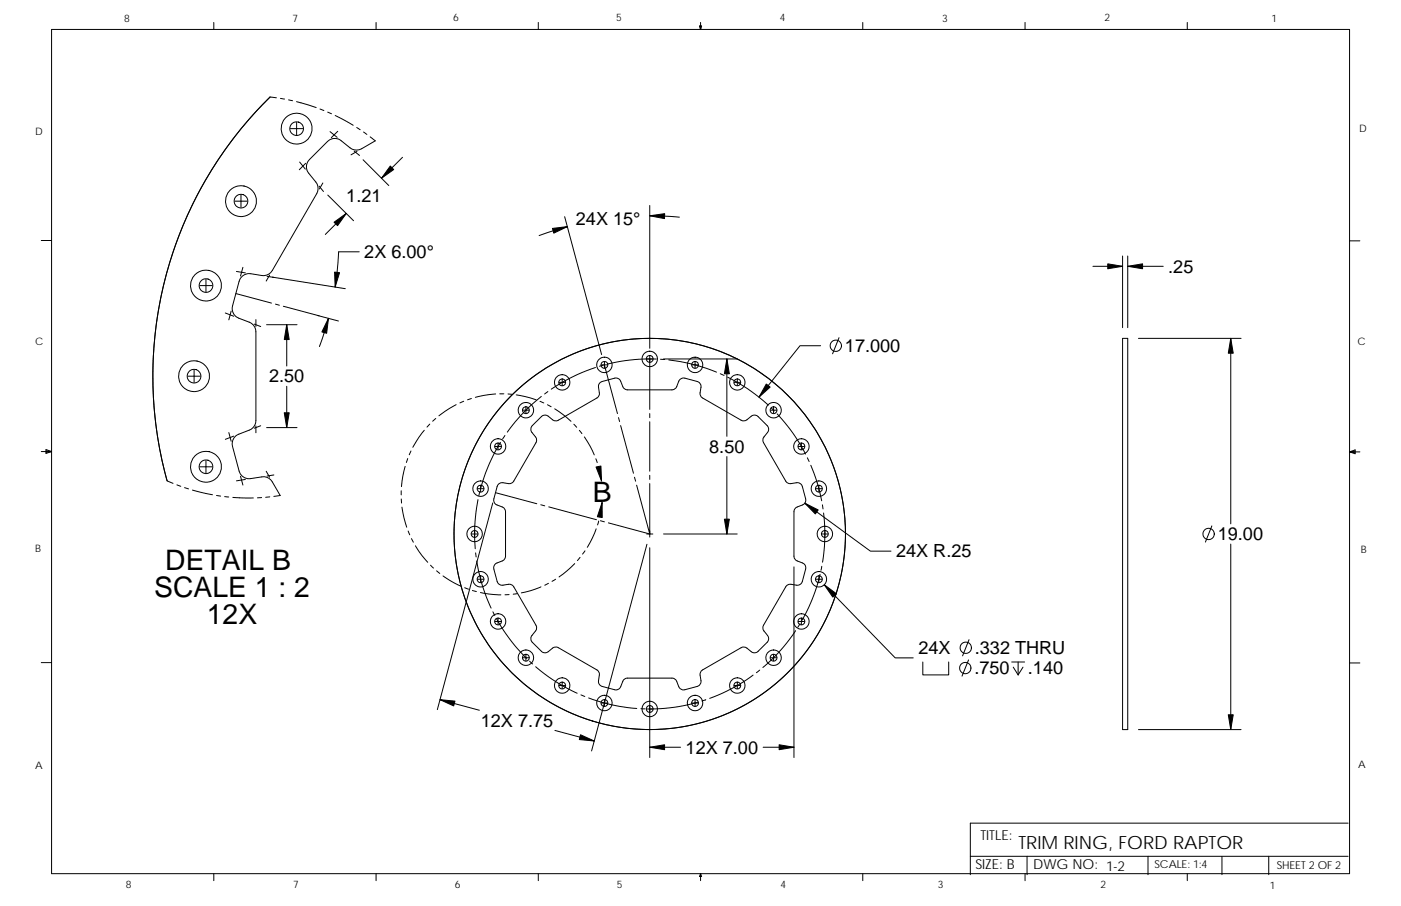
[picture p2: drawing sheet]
<svg xmlns="http://www.w3.org/2000/svg" width="432mm" height="279mm" viewBox="0 0 432 279" stroke-linecap="round" stroke-linejoin="round" font-family="sans-serif">
<g fill="none" stroke="#000" stroke-width=".31">
<path d="M15.9 9.1h400v260.3h-400zM65.9 6.9v2.2M115.9 6.9v2.2M165.9 6.9v2.2M215.6 8h.6l-.3 1.1zM215.7 8l.2 1.1M215.9 6.9v2.2M216 8l-.1 1.1M265.9 6.9v2.2M315.9 6.9v2.2M365.9 6.9v2.2M83.2 29.9a120.6 120.6 0 0 0-31.7 118.4"/>
<path d="M83.2 29.9a120.5 120.5 0 0 0-31.7 118.4M83.2 29.9l2 .3M86.4 30.4l1.3 .1M88.9 30.8l1.3 .3M89.5 39.7h3.8M91.4 31.3l6.1 1.9M91.4 37.8v3.8M98.6 33.6l1.2 .5M101 34.6l1.2 .5M103.3 35.6l5.6 3M109.9 39.3l1.1 .7M92.4 50l1.7 2.2"/>
<path d="M94.2 50.4l-2 1.9M98.4 57.4l1.3 1.7M99.5 56.4l-1.1 1.9M101.7 40.6l2.2 1.8M104.1 40.5l-2 2M109.2 46.6l1.6 1.3M110 46.7l-1.8 1.1M111.9 49.3l7.9 7.9M112.1 40.7l1 .7M114.1 42.2l1.6 1.2-4.2 2.5a3.2 3.2 0 0 1-3.6-.3l-2.7-2.2a3.1 3.1 0 0 0-4.3 .2l-5.5 5.6a3.2 3.2 0 0 0-.2 4.2l2.1 2.7a3.2 3.2 0 0 1 .3 3.6l-13.7 23.7a3.2 3.2 0 0 1-3.2 1.6l-3.4-.6a3.2 3.2 0 0 0-3.6 2.3l-2 7.6a3.2 3.2 0 0 0 1.9 3.8l3.2 1.3a3.2 3.2 0 0 1 2.1 2.9v27.4a3.2 3.2 0 0 1-2.1 3l-3.2 1.2a3.2 3.2 0 0 0-1.9 3.8l2 7.6a3.2 3.2 0 0 0 3.6 2.3l3.4-.5a3.1 3.1 0 0 1 3.2 1.5l2.5 4.2-2 .3M124.1 48.5l-6.5 6.5M12.7 74.2h3.2"/>
<path d="M72.4 62h3.8M74.3 60.1v3.8M101 60.2l8 7.9M106.7 65.8l-6.4 6.5M110.7 77.7h-6.3l-1.1 10.8M174 66.8l11.4 42.5M174.9 69.9l-8.7 2.7M200.3 66.5l9.1 .5M200.3 63.4v44M346 79v22M347.6 79v22M415.9 74.3h3.2"/>
<path d="M61.6 88.1h3.8M63.5 86.2v3.8M69.4 96.5l2.7 1M71.2 95.9l-.7 2.7M72.7 90.5l11 3M72.9 83.7l2.7 .5M74.9 82.4l-.8 2.7M78.4 99.9l1.9 .8M78.9 98.6v2.1M82.3 85.2l2.1 .4M83.1 84.8l-1.1 1.9M83.9 85.5l22.5 3.5"/>
<path d="M84.9 93.8l1.2 .3M87.3 94.4l11 3M97.9 97.3l6.4 1.7M101.2 98.2l-2.8 8.7M336.8 82.1h9.2M347.6 82.1h10.9M57.9 116h3.8M59.8 114.1v3.8M82.2 100.1h9.3M88.4 119.1v12.8M88.4 100.1v12.8M172.3 117.9h1.9"/>
<path d="M173.3 117v1.9M183.5 113.3a56.5 56.5 0 0 0-13.6 6.7M185.3 112.5h1.9M186 112.6l-1.2 .3M186.3 112.5l4 15.1M186.3 111.6v1.9M199.3 110.7h1.9M200.3 109.7v16.6M202.3 110.7a55.2 55.2 0 0 0-15.1 1.6M203.6 110.8l1.3 .1M204.5 110.7h22.7M206.1 111a55.5 55.5 0 0 1 14.7 3.8"/>
<path d="M213.3 112.5h1.9M214.2 111.6v1.9M222 115.3l1.2 .5M224 110.7v23.9M224.3 116.3v.1a53.9 53.9 0 0 1 12.5 8.5M226.3 117.9h1.9M227.2 117v1.9M252.9 106.6h-6.3l-12.7 15.9M258.6 104.1l-2 5M346 104.4h1.6v120.6h-1.6zM350.9 104.4h31.6M379.3 104.4v57.1"/>
<path d="M12.7 139.3h3.2M14.2 138.6l1.7 .7-1.7 .5zM14.2 139l1.7 .3M15.9 139.3l-1.7 .2M70.5 133.4l.7 2.7M72.1 134.5l-2.7 1M78.9 131.3v2.2M80.3 131.3l-1.9 .8M82.2 131.9h9.3M126.7 139.1l-.6 1.2M130.8 132.7l-1.7 2.2-1.9 3M132.5 130.8l-.9 .9"/>
<path d="M134.3 129.1l-1 .8M140.6 124.8l-5.3 3.4M142.9 123.7l-1.1 .5M145.3 122.9l-1.2 .4M152.5 137.7h2M152.8 121.5l-3.8 .5-2.5 .5M153.5 136.7v1.9M154 121.5h1.3M154.2 136.4l-.2 .5a53.7 53.7 0 0 0-5.8 13.5M155.6 134.3l-.7 1.1M156.6 121.5l1.2 .1M159.1 121.8l2.8 .5 3.3 1"/>
<path d="M161.1 126.5h1.9M162.1 125.5v1.9M164.1 131.3l3-3 .6-.3 1 .2 2.1 1.5h1.1l12.1-7 .7-1-.2-2.9 .3-.6 .8-.6 4.1-1 .7 .1 .8 .6 .8 2.1 1.2 .8h13.9l1.2-.5 1-2.4 .8-.6 .7-.1 4.1 1 .8 .6 .3 .6-.2 2.9 .8 1 12 7h1.1l2.1-1.5 1-.2 .6 .3 3.1 3 .4 .8-.1 .7-1.6 2.4 .1 1.3 7 12.1 .6 .4 .7 .2 2.5-.3 .7 .3 .5 .8 1 4.5-.2 .6-.5 .5-1.9 .7a1.6 1.6 0 0 0-1 1.5v13.9l.5 1 2.7 1.2 .3 .6 .1 1-1 3.8-.5 .8-1 .4-2.6-.3-.9 .6-7 12-.1 1.3 1.5 2.1 .2 1-.4 .9-2.8 2.8-.9 .4h-.7l-2.4-1.7-1.3 .1-12 7-.6 .9 .3 2.6-.4 1-.8 .5-3.8 1h-1l-.5-.4-1.1-2.4-1.2-.8h-14.1l-1.2 .8-.8 2.1-.8 .7-.7 .1-4.1-1.1-.8-.5-.3-.6 .2-3-.7-1-12.1-7h-1.1l-2.1 1.5-1 .2-.6-.3-3-2.9-.5-.9 .1-.6 1.6-2.5-.1-1.3-7-12-.6-.5-.6-.1-2.6 .2-.6-.3-.6-.8-1-3.8 .1-1 .6-.8 2.4-1 .5-1v-13.9l-.5-1.1-2.7-1.3-.3-.6-.1-1 1-3.8 .6-.8 .9-.4 2.6 .3 .9-.5 7-12.1 .1-1.3-1.6-2.4-.1-.7zM166.4 123.8l1.2 .5M166.8 122.3a54.4 54.4 0 0 0-10.4 11M168.7 124.8l1.2 .6M168.9 120.8l-1 .7M171 126.1l5 3.8M176.9 130.8l.8 1M178.6 132.7l.7 1M180.1 134.7l1.8 2.9 1.3 2.7M190.6 128.8l.4 1.2"/>
<path d="M191.3 131.2l3.9 14.7M200.3 127.5v1.3M200.3 130.1v15.2M237.5 126.5h1.9M237.7 125.8l.9 .9M238.4 125.5v1.9M239.5 127.6a53.6 53.6 0 0 1 8.8 12.4M246 137.7h1.9M247 136.7v1.9M415.9 139.4l1.8-.7v1.2zM415.9 139.4h3.2M415.9 139.4l1.8 .2"/>
<path d="M417.7 139.1l-1.8 .3M51.5 148.3l1.8 .8M54.5 149.5l1.2 .5M56.9 150.4l1.2 .4M59.3 151.1l6.2 1.5M61.6 144h3.8M63.5 142v3.9M66.7 152.8l1.3 .2M69.2 153.1l1.3 .2M71.8 153.4l6.3 .2M74.1 146.9l.8 2.7M75.6 147.8l-2.7 .5"/>
<path d="M80.6 153.4l-1.2 .1M82 145.3l1.1 1.9M83.1 153.2l-1.2 .2M84.4 146.5l-2.1 .3M123.7 151.3v1.3M123.7 153.9l.1 1.2M123.9 156.4l1.4 6.2M124.9 143.8l-1.2 6.3M125.7 141.4l-.5 1.2M147.2 150.7h1.9M147.3 154.1a54.4 54.4 0 0 0-.8 15.1M147.9 151.6l-.3 1.2"/>
<path d="M148.1 149.8v1.9M151.9 155.1l-17.1 63.7M152.7 151.9l12.7 3.4M166.7 155.7l1.2 .3M169.1 156.3l14.7 4M183.6 141.5l.5 1.2M184.4 143.9l.4 1.2M185 146.3l.4 2M185.1 158.2l-.3 1.2M185.6 155l-.3 2M195.6 147.2l.3 1.2M200.3 149.1v15.6l-4.1-15.1"/>
<path d="M200.3 146.6v1.2M224 140.8v23.9M248.1 155.2l20.2 14.8h6.3M248.8 141.2l.6 1.1M249.9 143.5a53.8 53.8 0 0 1 3.3 10.9M251.4 150.7h1.9M252.4 149.8v1.9M253.5 155.7l.2 1.3M253.8 158.2a54 54 0 0 1-.3 15.2M125.8 163.8l.5 1.1M126.8 166.1l.6 1.1M128 168.3l2 3 1.8 2.1"/>
<path d="M132.7 174.3l.9 .9M134.6 176l.9 .8M136.5 177.6l3.3 2.1 2.2 1.1M145.3 164.7h1.9M146.3 163.7v1.9M146.6 170.5l.1 1.3M146.9 173a53.1 53.1 0 0 0 4.5 14.5M147.2 178.6h1.9M148.1 177.7v1.9M169 179.9l-1.1 .6M171.2 178.6l-1.1 .7M177.1 173.8l-2.4 2.3-2.4 1.8"/>
<path d="M178.8 171.9l-.8 1M180.3 169.9l-.7 1M183.7 163.1l-1.1 2.8-1.6 2.9M184.5 160.7l-.3 1.2M185.1 160.6l1.2 .3M187.5 161.2l12.8 3.5M199.3 164.7h1.9M199.4 167.9l-17.1 63.7M200.3 168.9v64.7M200.3 163.7v1.9M204.5 164.7h22.7M244.7 174.8v58.8"/>
<path d="M251.4 178.6h1.9M252.4 177.7v1.9M252.8 177.1a52.4 52.4 0 0 1-5.6 14.2M253.3 164.7h1.9M253.3 174.6l-.3 1.3M254.2 163.7v1.9M373.5 162.2l-2 5M379.3 167.8v57.2M143.2 181.3l1.2 .4M145.6 182.1l1.2 .3M148.1 182.7l2.5 .5 3.8 .3M151.9 188.7l.6 1.1"/>
<path d="M152.5 191.7h2M153.1 190.9a53.7 53.7 0 0 0 9.2 12.1M153.5 190.7v1.9M156.9 183.4h-1.3M159.4 183.1l-1.2 .1M166.7 181l-3.3 1.2-2.7 .6M245.2 194.5a52.1 52.1 0 0 1-10.1 11.3M246 191.7h1.9M246.6 192.4l-.7 1M247 190.7v1.9M254 180.3l21.9 22.6h5.6M298.7 197.3l-2 5"/>
<path d="M12.7 204.3h3.2M135.6 215.8l12.1 3.2M161.1 202.8h1.9M162.1 201.9v1.9M163.2 203.9l.9 .9M165.1 205.6a54 54 0 0 0 12.8 8.2M172.3 211.4h1.9M173.3 210.5v1.9M179 214.3l1.2 .5M181.4 215.2a53.5 53.5 0 0 0 14.9 3.3M185.3 216.8h1.9M186.3 215.9v1.9"/>
<path d="M197.5 218.5l1.3 .1M199.3 218.7h1.9M213.3 216.8h1.9M214.2 215.9v1.9M215.1 216.5a51.6 51.6 0 0 1-15 2.1M217.5 215.8l-1.2 .4M226.3 211.4h1.9M227.2 210.5v1.9M232.1 208.2a51.6 51.6 0 0 1-13.4 7.2M234.1 206.7l-1 .8M237.5 202.8h1.9M238.4 201.9v1.9"/>
<path d="M284.4 204.2v3.9h8v-3.9M298.5 203.5l-2 5M311.8 204.2h4M312.3 205.7l1.5 2.4M313.8 204.2v3.9M315.3 205.7l-1.5 2.4M415.9 204.4h3.2M171 225.3l12.2 3.2M200.3 230.4h9.5M235.2 230.4h9.5M350.9 225h31.6M415.5 253.9h-116.4v15.8"/>
<path d="M65.9 269.4v2.2M115.9 269.4v2.2M165.9 269.4v2.2M215.9 269.4v2.2M215.9 269.4l.3 .9h-.6zM265.9 269.4v2.2M299.1 264.1h116.4M315.9 269.4v2.2M316.5 264.1v5.6M353.8 264.1v5.6M365.9 269.4v2.2M376.6 264.1v5.6"/>
<path d="M391 264.1v5.6"/>
<circle cx="91.4" cy="39.7" r="4.8"/>
<circle cx="91.4" cy="39.7" r="2.11"/>
<circle cx="74.3" cy="62" r="4.8"/>
<circle cx="74.3" cy="62" r="2.11"/>
<circle cx="63.5" cy="88.1" r="4.8"/>
<circle cx="63.5" cy="88.1" r="2.11"/>
<circle cx="59.8" cy="116" r="2.11"/>
<circle cx="59.8" cy="116" r="4.8"/>
<circle cx="173.3" cy="117.9" r="2.38"/>
<circle cx="173.3" cy="117.9" r="1.06"/>
<circle cx="186.3" cy="112.5" r="1.05"/>
<circle cx="186.3" cy="112.5" r="2.38"/>
<circle cx="200.3" cy="110.7" r="1.05"/>
<circle cx="200.3" cy="110.7" r="2.38"/>
<circle cx="214.2" cy="112.5" r="2.38"/>
<circle cx="214.2" cy="112.5" r="1.05"/>
<circle cx="227.2" cy="117.9" r="2.38"/>
<circle cx="227.2" cy="117.9" r="1.06"/>
<circle cx="257.6" cy="106.6" r="1.75"/>
<circle cx="153.5" cy="137.7" r="1.05"/>
<circle cx="153.5" cy="137.7" r="2.38"/>
<circle cx="162.1" cy="126.5" r="2.38"/>
<circle cx="162.1" cy="126.5" r="1.05"/>
<circle cx="238.4" cy="126.5" r="1.05"/>
<circle cx="238.4" cy="126.5" r="2.38"/>
<circle cx="247" cy="137.7" r="1.05"/>
<circle cx="247" cy="137.7" r="2.38"/>
<circle cx="63.5" cy="143.9" r="4.8"/>
<circle cx="63.5" cy="143.9" r="2.11"/>
<circle cx="148.1" cy="150.7" r="2.38"/>
<circle cx="148.1" cy="150.7" r="1.05"/>
<circle cx="252.4" cy="150.7" r="2.38"/>
<circle cx="252.4" cy="150.7" r="1.05"/>
<circle cx="146.3" cy="164.7" r="1.05"/>
<circle cx="146.3" cy="164.7" r="2.38"/>
<circle cx="148.1" cy="178.6" r="2.38"/>
<circle cx="148.1" cy="178.6" r="1.05"/>
<circle cx="200.3" cy="164.7" r="60.3"/>
<circle cx="252.4" cy="178.6" r="2.38"/>
<circle cx="252.4" cy="178.6" r="1.05"/>
<circle cx="254.2" cy="164.7" r="1.05"/>
<circle cx="254.2" cy="164.7" r="2.38"/>
<circle cx="372.5" cy="164.7" r="1.75"/>
<circle cx="153.5" cy="191.7" r="1.05"/>
<circle cx="153.5" cy="191.7" r="2.38"/>
<circle cx="247" cy="191.7" r="1.05"/>
<circle cx="247" cy="191.7" r="2.38"/>
<circle cx="297.7" cy="199.8" r="1.75"/>
<circle cx="162.1" cy="202.8" r="2.38"/>
<circle cx="162.1" cy="202.8" r="1.05"/>
<circle cx="173.3" cy="211.4" r="2.38"/>
<circle cx="173.3" cy="211.4" r="1.06"/>
<circle cx="186.3" cy="216.8" r="1.06"/>
<circle cx="186.3" cy="216.8" r="2.38"/>
<circle cx="200.3" cy="218.6" r="1.05"/>
<circle cx="200.3" cy="218.6" r="2.38"/>
<circle cx="214.2" cy="216.8" r="2.38"/>
<circle cx="214.2" cy="216.8" r="1.05"/>
<circle cx="227.2" cy="211.4" r="2.38"/>
<circle cx="227.2" cy="211.4" r="1.06"/>
<circle cx="238.4" cy="202.8" r="1.06"/>
<circle cx="238.4" cy="202.8" r="2.38"/>
<circle cx="297.5" cy="206" r="1.75"/>
</g>
<g fill="#000" stroke="#000" stroke-width=".31">
<path d="M120.3 51.2l1 1.1-3.7 2.7z" fill-rule="evenodd"/>
<path d="M103 68.5l3.7-2.7-2.7 3.8z" fill-rule="evenodd"/>
<path d="M170.3 70.4l4.6-.5-4.2 2z" fill-rule="evenodd"/>
<path d="M200.3 66.5l4.6-.6-.1 1.5z" fill-rule="evenodd"/>
<path d="M101.2 98.2l-.5 4.6-1.5-.4z" fill-rule="evenodd"/>
<path d="M103.1 83.9l1.5 .2-1.3 4.4z" fill-rule="evenodd"/>
<path d="M341.4 81.4l4.6 .7-4.6 .8z" fill-rule="evenodd"/>
<path d="M347.6 82.1l4.5-.7v1.5z" fill-rule="evenodd"/>
<path d="M88.4 100.1l.7 4.6h-1.5z" fill-rule="evenodd"/>
<path d="M224 110.7l.8 4.6h-1.5z" fill-rule="evenodd"/>
<path d="M379.3 104.4l.8 4.5h-1.5z" fill-rule="evenodd"/>
<path d="M87.6 127.3h1.5l-.7 4.6z" fill-rule="evenodd"/>
<path d="M236.2 118.4l1.2 1-3.5 3.1z" fill-rule="evenodd"/>
<path d="M183.7 144l1.5-.3 .2 4.6z" fill-rule="evenodd"/>
<path d="M185.6 155v4.6l-1.5-.2z" fill-rule="evenodd"/>
<path d="M248.1 155.2l4.1 2.1-.9 1.2z" fill-rule="evenodd"/>
<path d="M223.3 160.1h1.5l-.8 4.6z" fill-rule="evenodd"/>
<path d="M254 180.3l3.8 2.8-1.1 1.1z" fill-rule="evenodd"/>
<path d="M135.6 215.8l4.6 .4-.4 1.5z" fill-rule="evenodd"/>
<path d="M178.9 226.6l4.3 1.9-4.7-.4z" fill-rule="evenodd"/>
<path d="M200.3 230.4l4.5-.7v1.5z" fill-rule="evenodd"/>
<path d="M240.1 229.7l4.6 .7-4.6 .8z" fill-rule="evenodd"/>
<path d="M378.6 220.4h1.5l-.8 4.6z" fill-rule="evenodd"/>
</g>
<g font-size="8.7">
<text x="182.8" y="154.7">B</text>
<text x="50.9" y="175.9">DETAIL B</text>
<text x="47.5" y="184.1">SCALE 1 : 2</text>
<text x="63.8" y="192.3">12X</text>
</g>
<g font-size="5.6">
<text x="106.7" y="62.3">1.21</text>
<text x="177.5" y="69.3">24X 15°</text>
<text x="112.3" y="79.6">2X 6.00°</text>
<text x="360.1" y="84.1">.25</text>
<text x="260.4" y="108.5">17.000</text>
<text x="82.9" y="117.9">2.50</text>
<text x="218.6" y="139.6">8.50</text>
<text x="375.3" y="166.6">19.00</text>
<text x="276.2" y="171.9">24X R.25</text>
<text x="283.1" y="201.7">24X</text>
<text x="300.5" y="201.7">.332 THRU</text>
<text x="300.3" y="207.9">.750</text>
<text x="316.8" y="207.9">.140</text>
<text x="148.2" y="224.1">12X 7.75</text>
<text x="211.3" y="232.4">12X 7.00</text>
<text x="313.9" y="261.7">TRIM RING, FORD RAPTOR</text>
</g>
<g font-size="4.2">
<text x="302.2" y="258.9">TITLE:</text>
<text x="300.6" y="267.9">SIZE: B</text>
<text x="318.4" y="267.9">DWG NO: 1-2</text>
</g>
<g font-size="3.4">
<text x="355.8" y="267.8">SCALE: 1:4</text>
<text x="393.6" y="267.8">SHEET 2 OF 2</text>
</g>
<g font-size="3.2">
<text x="38.3" y="6.7">8</text>
<text x="90.2" y="6.8">7</text>
<text x="139.7" y="6.5">6</text>
<text x="189.9" y="6.5">5</text>
<text x="240.4" y="6.6">4</text>
<text x="290.4" y="6.7">3</text>
<text x="340.4" y="6.6">2</text>
<text x="391.8" y="6.7">1</text>
<text x="10.9" y="41.6">D</text>
<text x="418.9" y="40.7">D</text>
<text x="10.8" y="106.3">C</text>
<text x="418.4" y="106.4">C</text>
<text x="10.8" y="170.2">B</text>
<text x="419.4" y="170.6">B</text>
<text x="10.8" y="237.2">A</text>
<text x="418.6" y="236.8">A</text>
<text x="38.8" y="273.9">8</text>
<text x="90.3" y="273.9">7</text>
<text x="140.2" y="273.8">6</text>
<text x="190.1" y="273.9">5</text>
<text x="240.5" y="273.8">4</text>
<text x="289" y="273.9">3</text>
<text x="339.1" y="273.9">2</text>
<text x="391.4" y="274.2">1</text>
</g>
</svg>
